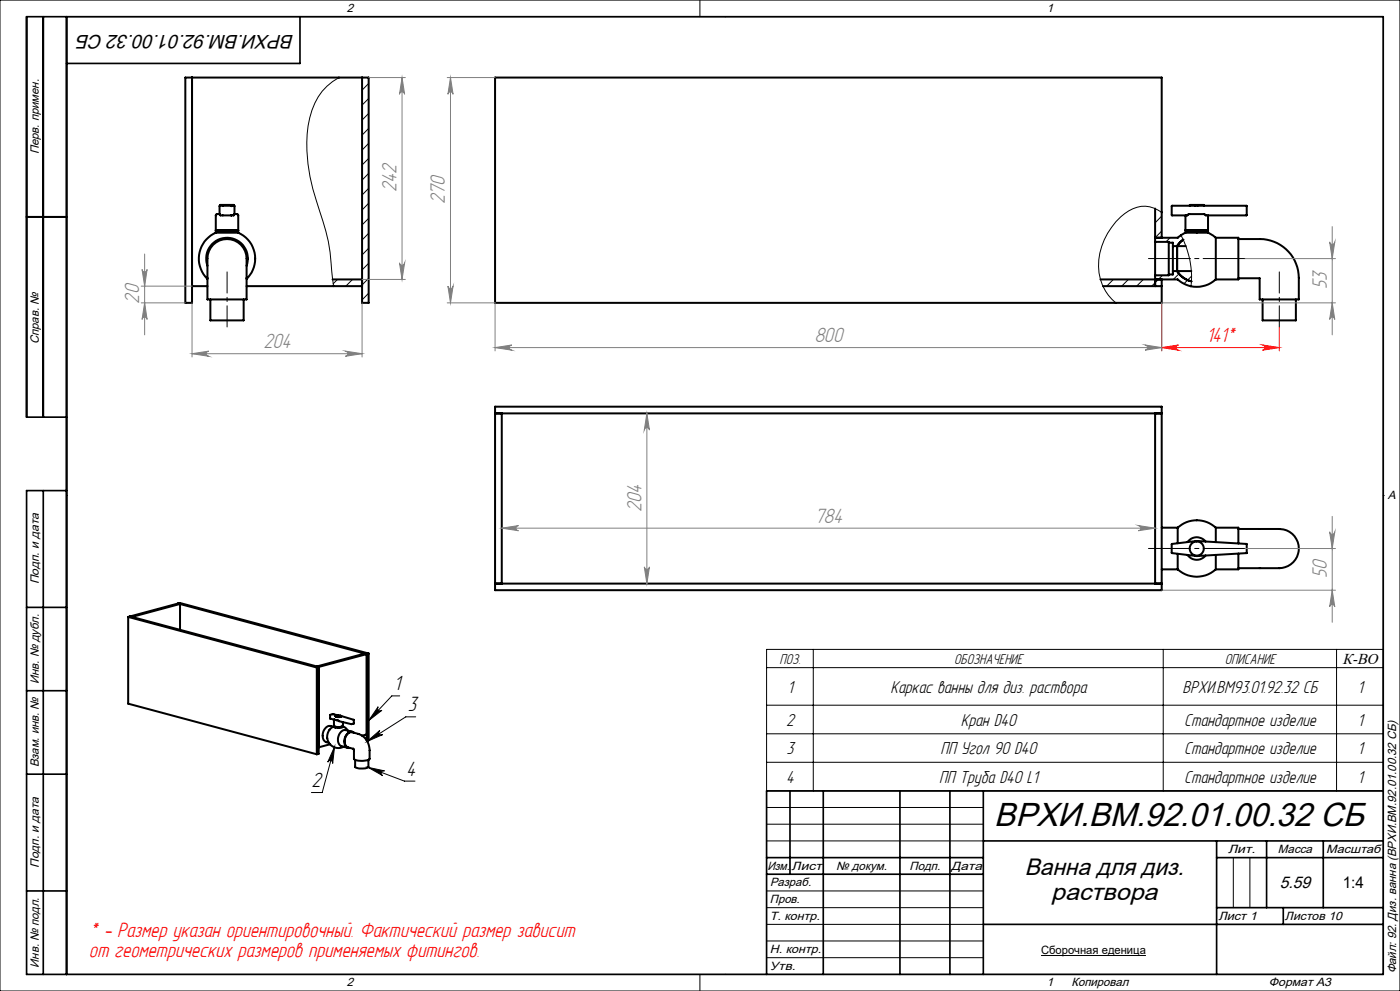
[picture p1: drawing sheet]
<svg xmlns="http://www.w3.org/2000/svg" width="420mm" height="297mm" viewBox="0 0 420 297" stroke-linecap="round" stroke-linejoin="round" font-family="sans-serif">
<g fill="none" stroke="#000" stroke-width=".6">
<path d="M57.6 23.2v67.6h-2v-67.6h55v67.6h-2v-67.6M8 65h12M62.2 79.7a6.2 6.2 0 0 1 5.9-8.4 6.2 6.2 0 0 1 5.9 8.4M64.7 69.7a8.5 8.5 0 0 0-2.5 13.9M64.7 69.7v-5.2l.3-.3h1l.1 .4h4l.1-.4h1.1l.2 5.5M64.7 69.7h6.8M64.7 69h6.8M66 61.7l-.1 2.5M66 61.7l.1-.3h4l.1 .3M66 61.7h4.2M69.4 61.7l.1 .1M69.5 64.4l-.1 .2"/>
<path d="M70.2 61.7l.1 2.5M71.5 69.7a8.5 8.5 0 0 1 2.5 13.9M346.5 72.5v10M346.5 72.5h4.1v.2M346.5 62.5v10M348.5 71.3v-48.1h-200v67.6h200v-7.1M350.6 72.7v9.6M350.6 72.7h1.3v1.1M351.5 61.7h22.5l-.1 2.9-12.2-.1a1.07 1.07 0 0 0-1.4-.3h-2.2a1.7 1.7 0 0 0-1.8 .2l-4.8 .1zM351.9 73.8v7.4M351.9 73.8h3.8M354.9 71.8l-.7 .7a2.42 2.42 0 0 0-1.1 2.8v3.9a3.4 3.4 0 0 0 1.9 4l2.4 1.1"/>
<path d="M355.6 69.7l-2.3 1.6h-6.8M355.6 69h6.8M355.6 69.7h6.8M355.6 64.6v5.1M356.9 61.7l.1-.3h4l.1 .3M362.4 69.7l2.3 1.6M362.4 64.6v5.1M364.7 71.3v12.4M364.7 71.3h6.8v12.4h-6.8M371.5 71.6h6.5a11.7 11.7 0 0 1 11.6 11.7v6.4h-11.7v-6.3h-6.4M57.6 85.8h4.6M62.2 83.2v-4a6.2 6.2 0 0 1 8.1-7.1 6.3 6.3 0 0 1 3.7 6.6v4.5"/>
<path d="M62.2 83.3v6.4h11.8v-6.4M63.1 89.7v6.3h10v-6.3M74 85.8h34.6M99.8 83.7h8.8M330.1 83.7h23.2a8.4 8.4 0 0 0 11.4 0M330.9 85.8h17.6M346.5 82.5v3.3M350.6 82.3v.2h-4.1M351.9 81.2v1.1h-1.3M351.9 81.2h5.5M378.8 89.7v6.3h10v-6.3M148.5 121.9h200v55h-200z"/>
<path d="M148.5 123.9h200M150.5 123.9v51M346.5 123.9v51M348.5 158.1h4.8M353.3 158.1a8.5 8.5 0 0 1 11.4 0M353.3 158.1v4.7M364.7 158.1v4.4M364.7 158.1h6.8v4.8M371.5 158.5h6.4M377.9 158.5h.1M378.1 158.5h4a6.2 6.2 0 0 1 7.3 7.4 6.6 6.6 0 0 1-7.3 4.4h-4M148.5 174.9h200"/>
<path d="M348.5 170.6h4.8M353.3 170.6a8.5 8.5 0 0 0 11.4 0M353.3 166v4.6M356.2 166.3a3.4 3.4 0 0 0 5.5 .2M359 162.1h.1M359 162.1l15 1v2.7l-15 .8M359 162.1l-7.5 1 .1 2.7 7.4 .8M359 166.6h.1M361.7 162.3a3.4 3.4 0 0 0-5.5 .2M364.7 166.3v4.3M371.5 165.9v4.7h-6.8M371.5 170.3h6.4"/>
<path d="M377.9 170.3h.1M38.5 184.9l56.5 15.2M38.5 184.9v26l56.5 15.2M39 184.7l-.5 .2M39 184.7l56.6 15.2M53.4 180.9l-14.4 3.8M53.4 180.9l.6 .1M53.4 180.9l56.6 15.1M53.4 180.9l.6-.2 56.6 15.2M54 181l-14.4 3.9-.6-.2M54 181v7.7M95.6 199.9v26l-.6 .2"/>
<path d="M95.6 199.9l-.6 .2M110 196l-.5-.1-14.5 3.8 .6 .2M110 196l-14.4 3.9M110 196v25.9M110.6 195.9v26l-.5 .1M110.6 195.9l-.6 .1M95 200.1v26M99.8 214l-.8 .3v1l1.2 .4M99.8 214h.1M99.8 214l1.7 .4M100 217.8l-.8-.2a2.67 2.67 0 0 0-2.4 3.4 1.68 1.68 0 0 0 1.1 1.4l.8 .2M100.2 217.7a3.4 3.4 0 0 0-1.7 4.5 3.4 3.4 0 0 0 4.6 1.6"/>
<path d="M100.2 217.5a2.5 2.5 0 0 0 2.7 0M100.2 215.7v2.1a2.72 2.72 0 0 0 2.7 0v-1.4M100.2 215.7l.7 .1M100.8 214.7h1.5M100.8 214.5a1.07 1.07 0 0 1 1.5 .3 1.21 1.21 0 0 1-1.6-.2h.1M100.9 215.8l4.5 1.2M100.9 215.8h.1M102.4 214.6l3.7 1.1 .1 1.1-.8 .2M102.9 217.7l.7 .4 .8 .9M105.4 217h.1M105.7 219.3l-1.9-.5a2.68 2.68 0 0 0-2.3 3.6l.2 .7 .7 .5 2 .6M106.2 219.6a1.87 1.87 0 0 0-2.8 1.6 1.95 1.95 0 0 0 1.6 3"/>
<path d="M107.5 220a5.2 5.2 0 0 1 3.4 4.9v2.5a4.6 4.6 0 0 1-4.7 0l-.2-3M107.5 220l-1.8-.5a2.52 2.52 0 0 0-2.2 1.8 2.52 2.52 0 0 0 1 2.7l1.5 .4M107.5 220h.1M99 223.1l-3.4 .9M106.5 227.7v2.1a4 4 0 0 0 4 0v-2.1M110 220.1l-1.4 .4"/>
<circle cx="359" cy="164.4" r="2.12"/>
</g>
<g fill="none" stroke="#000" stroke-width=".3">
<path d="M0 0h420v297h-420zM20 5h395v287h-395zM210 0v5M217.5 5h.1M101.7 23.2a17.2 17.2 0 0 0-8.8 12.1 46.2 46.2 0 0 0 2 24.7l1 3.4a55.7 55.7 0 0 1 3.6 17.9l.6 4.5M110.6 25l-2 2M110.6 29.5l-2 2M110.6 34l-2 2M110.6 38.5l-2 2M110.6 43l-2 2M110.6 47.5l-2 2M110.6 52l-2 2"/>
<path d="M110.6 56.4l-2 2.1M110.6 78.9l-2 2M110.6 60.9l-2 2M110.6 65.4l-2 2M110.6 69.9l-2 2M110.6 74.4l-2 2M346.5 71.3h.1M348.5 64.8l-2 2M348.5 69.2l-2 2.1M348.5 63.6a8.6 8.6 0 0 0-11.1 .4 19.5 19.5 0 0 0-7.3 19.7 14 14 0 0 0 4.6 7.1M351 71.3l-1.2 1.2M354.3 70.5a25.7 25.7 0 0 1 3 15.3"/>
<path d="M354.9 71.8h.1M354.9 71.8l-1.9 2M101.2 83.7l-1.3 1.4M105.8 83.7l-2 2.1M110.6 83.4l-2.4 2.4M110.6 87.9l-2 2M334 83.7l-2 2.1M338.5 83.7l-2 2.1M343 83.7l-2 2.1M348.8 82.5l-3.3 3.3M353.7 82.1l-1.7 1.6M357.5 82.8l-2.3 2.3"/>
<path d="M20 148.5h.1M415 148.5h.1M244 194.6v42.4M349 194.6v42.4M401 194.6v42.4M415 194.6h-185v42.4h185M113.5 211.8a.77 .77 0 0 0 0 1.1 .77 .77 0 0 0 1.1 0l-4 3.1zM119.9 208.6h-2.4l-6.9 7.4M124.7 214.8h-3l-11.6 7.4M230 200.1h185M230 211.3h185M230 219.9h185"/>
<path d="M100.4 223.8l-3.7 13.7h-3.3M100.4 223.8l-.6 5a.77 .77 0 0 0-.6-.9 .77 .77 0 0 0-.9 .5zM110.1 222.2l3.8-3.3a.76 .76 0 0 0-.1 1 .76 .76 0 0 0 1 .3zM110.4 230l10.9 4.1h3.2M110.4 230l5 1a.77 .77 0 0 0-1 .5 .77 .77 0 0 0 .4 1zM230 228.5h185M230 242h65M230 247h65M230 252h65M370 257v15M375 257v15M230 267h65"/>
<path d="M230 272h65M230 277h65M210 292v5M217.5 292h.1M230 282h65M230 287h65M312.3 286.4h31.5"/>
</g>
<path d="M348.5 90.8v14.4M383.8 98v7.2M348.5 104.2l5-.8a.78 .78 0 0 0-.7 .8 .78 .78 0 0 0 .7 .7zM348.5 104.2h35.3M378.8 103.4l5 .8-5 .7a.78 .78 0 0 0 .7-.7 .78 .78 0 0 0-.7-.8z" fill="none" stroke="#f00" stroke-width=".3"/>
<g fill="none" stroke="#808080" stroke-width=".3">
<path d="M110.6 23.2h11M120.6 23.2v60.5M120.6 23.2l.8 5.1a.78 .78 0 0 0-.8-.8 .78 .78 0 0 0-.8 .8zM134.2 23.2h14.3M135.1 23.2l.8 5.1a.78 .78 0 0 0-.8-.8 .78 .78 0 0 0-.7 .8zM135.1 23.2v67.6M43.4 76.1v24.3M119.8 78.8a.78 .78 0 0 0 .8 .7 .78 .78 0 0 0 .8-.7l-.8 4.9zM373.5 77.5h27.1M398.9 72.5a.78 .78 0 0 0 .8 .7 .78 .78 0 0 0 .7-.7l-.7 5zM399.7 67.9v32.5M42.4 90.8h13.2"/>
<path d="M42.4 85.8h15.2M42.6 80.7a.76 .76 0 0 0 .8 .8 .76 .76 0 0 0 .7-.8l-.7 5.1zM43.4 90.8l.7 4.9a.76 .76 0 0 0-.7-.7 .76 .76 0 0 0-.8 .7zM57.6 90.8v16.2M108.6 83.7h13M108.6 90.8v16.2M134.2 90.8h14.3v14.4M134.4 85.8a.78 .78 0 0 0 .7 .7 .78 .78 0 0 0 .8-.7l-.8 5zM399.7 90.8l.7 4.9a.78 .78 0 0 0-.7-.7 .78 .78 0 0 0-.8 .7zM400.6 90.8h-52.1v14.4M57.6 106l5-.8a.78 .78 0 0 0-.7 .8 .78 .78 0 0 0 .7 .8zM57.6 106h51"/>
<path d="M103.6 105.2l5 .8-5 .8a.78 .78 0 0 0 .7-.8 .78 .78 0 0 0-.7-.8zM148.5 104.2h200M148.5 104.2l5-.8a.78 .78 0 0 0-.7 .8 .78 .78 0 0 0 .7 .7zM343.5 103.4l5 .8-5 .7a.78 .78 0 0 0 .8-.7 .78 .78 0 0 0-.8-.8zM194.1 123.9l.7 5a.78 .78 0 0 0-.7-.8 .78 .78 0 0 0-.8 .8zM194.1 123.9v51M150.5 158.3l5-.8a.78 .78 0 0 0-.7 .8 .78 .78 0 0 0 .7 .8zM150.5 158.3h196M341.5 157.5l5 .8-5 .8a.78 .78 0 0 0 .7-.8 .78 .78 0 0 0-.7-.8zM398.9 159.4a.78 .78 0 0 0 .8 .7 .78 .78 0 0 0 .7-.7l-.7 5zM399.7 154.8v31.7M193.3 169.9a.78 .78 0 0 0 .8 .7 .78 .78 0 0 0 .7-.7l-.7 5z"/>
<path d="M348.5 176.9h52.1M373.5 164.4h27.1M399.7 176.9l.7 5a.78 .78 0 0 0-.7-.7 .78 .78 0 0 0-.8 .7z"/>
</g>
<path d="M373.5 77.5h-29M373.5 164.4h-29" fill="none" stroke="#000" stroke-width=".3" stroke-dasharray="15.2 1.3 1.3 1.3" stroke-dashoffset="2.6"/>
<path d="M68.1 98v-16.5M383.8 98v-16.5" fill="none" stroke="#000" stroke-width=".3" stroke-dasharray="15.2 1.3 1.3 1.3" stroke-dashoffset="8.9"/>
<g fill="none" stroke="#000" stroke-width=".5">
<path d="M13 5v120M20 5v287M90 5v14h-70M8 65h12M20 125h-12v-120h407v287h-407v-145h12M13 147v145M8 182h12M8 207h12M8 232h12M237 237v25M247 237v55M270 237v55"/>
<path d="M285 237v55M295 237v55M415 237h-185v55M230 257h65M295 252h120M365 252v40M365 257h50M380 252v20M397 252v20M8 267h12M230 262h65M295 277h120"/>
<path d="M365 272h50M385 272v5"/>
</g>
<path d="M113.5 211.8a.77 .77 0 0 0 0 1.1 .77 .77 0 0 0 1.1 0l-4 3.1zM100.4 223.8l-.6 5a.77 .77 0 0 0-.6-.9 .77 .77 0 0 0-.9 .5zM110.1 222.2l3.8-3.3a.76 .76 0 0 0-.1 1 .76 .76 0 0 0 1 .3zM110.4 230l5 1a.77 .77 0 0 0-1 .5 .77 .77 0 0 0 .4 1z" fill="#000"/>
<path d="M348.5 104.2l5-.8a.78 .78 0 0 0-.7 .8 .78 .78 0 0 0 .7 .7zM378.8 103.4l5 .8-5 .7a.78 .78 0 0 0 .7-.7 .78 .78 0 0 0-.7-.8z" fill="#f00"/>
<g fill="#808080">
<path d="M148.5 104.2l5-.8a.78 .78 0 0 0-.7 .8 .78 .78 0 0 0 .7 .7zM343.5 103.4l5 .8-5 .7a.78 .78 0 0 0 .8-.7 .78 .78 0 0 0-.8-.8z"/>
<path d="M150.5 158.3l5-.8a.78 .78 0 0 0-.7 .8 .78 .78 0 0 0 .7 .8zM341.5 157.5l5 .8-5 .8a.78 .78 0 0 0 .7-.8 .78 .78 0 0 0-.7-.8z"/>
<path d="M57.6 106l5-.8a.78 .78 0 0 0-.7 .8 .78 .78 0 0 0 .7 .8zM103.6 105.2l5 .8-5 .8a.78 .78 0 0 0 .7-.8 .78 .78 0 0 0-.7-.8z"/>
<path d="M399.7 90.8l.7 4.9a.78 .78 0 0 0-.7-.7 .78 .78 0 0 0-.8 .7zM398.9 72.5a.78 .78 0 0 0 .8 .7 .78 .78 0 0 0 .7-.7l-.7 5zM399.7 176.9l.7 5a.78 .78 0 0 0-.7-.7 .78 .78 0 0 0-.8 .7zM398.9 159.4a.78 .78 0 0 0 .8 .7 .78 .78 0 0 0 .7-.7l-.7 5zM43.4 90.8l.7 4.9a.76 .76 0 0 0-.7-.7 .76 .76 0 0 0-.8 .7zM42.6 80.7a.76 .76 0 0 0 .8 .8 .76 .76 0 0 0 .7-.8l-.7 5.1z"/>
<path d="M119.8 78.8a.78 .78 0 0 0 .8 .7 .78 .78 0 0 0 .8-.7l-.8 4.9zM120.6 23.2l.8 5.1a.78 .78 0 0 0-.8-.8 .78 .78 0 0 0-.8 .8z"/>
<path d="M135.1 23.2l.8 5.1a.78 .78 0 0 0-.8-.8 .78 .78 0 0 0-.7 .8zM134.4 85.8a.78 .78 0 0 0 .7 .7 .78 .78 0 0 0 .8-.7l-.8 5zM194.1 123.9l.7 5a.78 .78 0 0 0-.7-.8 .78 .78 0 0 0-.8 .8zM193.3 169.9a.78 .78 0 0 0 .8 .7 .78 .78 0 0 0 .7-.7l-.7 5z"/>
</g>
<text font-size="10" x="298.3" y="247.6">ВРХИ.ВМ.92.01.00.32 СБ</text>
<g font-size="7.1">
<text x="307.4" y="262.3">Ванна для диз.</text>
<text x="315.4" y="269.8">раствора</text>
</g>
<g font-size="6.9" fill="#808080">
<text x="119" y="57.6" transform="rotate(-90 119 57.6)">242</text>
<text x="133.5" y="61.1" transform="rotate(-90 133.5 61.1)">270</text>
<text x="398" y="86.5" transform="rotate(-90 398 86.5)">53</text>
<text x="41.7" y="91" transform="rotate(-90 41.7 91)">20</text>
<text x="79" y="104.3">204</text>
<text x="244.5" y="102.5">800</text>
<text x="192.4" y="153.5" transform="rotate(-90 192.4 153.5)">204</text>
<text x="244.5" y="156.6">784</text>
<text x="398" y="173.2" transform="rotate(-90 398 173.2)">50</text>
</g>
<g font-size="6.9" fill="#f00">
<text x="361.9" y="102.5">141*</text>
<text x="26.7" y="280.7">* - Размер указан ориентировочный. Фактический размер зависит</text>
<text x="26.7" y="286.9">от геометрических размеров применяемых фитингов.</text>
</g>
<g font-size="6.9">
<text x="118.1" y="206.9">1</text>
<text x="122.3" y="213.1">3</text>
<text x="121.8" y="232.4">4</text>
<text x="93.5" y="235.8">2</text>
</g>
<g font-size="5.8">
<text x="88.3" y="10.4" transform="rotate(-180 88.3 10.4)">ВРХИ.ВМ.92.01.00.32 СБ</text>
<text x="236.2" y="207.6">1</text>
<text x="267.1" y="207.6">Каркас ванны для диз. раствора</text>
<text x="354.8" y="207.6">ВРХИ.ВМ93.01.92.32 СБ</text>
<text x="407.2" y="207.6">1</text>
<text x="235.9" y="217.5">2</text>
<text x="288.2" y="217.5">Кран D40</text>
<text x="355.3" y="217.5">Стандартное изделие</text>
<text x="407.2" y="217.5">1</text>
<text x="236" y="226">3</text>
<text x="282.1" y="226">ПП Угол 90 D40</text>
<text x="355.3" y="226">Стандартное изделие</text>
<text x="407.2" y="226">1</text>
<text x="235.9" y="234.6">4</text>
<text x="281.8" y="234.6">ПП Труба D40 L1</text>
<text x="355.3" y="234.6">Стандартное изделие</text>
<text x="407.2" y="234.6">1</text>
</g>
<text font-size="5" x="383.9" y="266">5.59</text>
<g font-size="4.8">
<text x="367.5" y="199.1">ОПИСАНИЕ</text>
<text x="402.8" y="266">1:4</text>
</g>
<g font-size="4.7">
<text x="233.9" y="199.1">ПОЗ.</text>
<text x="286.3" y="199.1">ОБОЗНАЧЕНИЕ</text>
<text x="402.8" y="199">К-ВО</text>
</g>
<g font-size="3.6">
<text x="104" y="3.6">2</text>
<text x="314" y="3.6">1</text>
<text x="11.6" y="46.3" transform="rotate(-90 11.6 46.3)">Перв. примен.</text>
<text x="11.6" y="103.2" transform="rotate(-90 11.6 103.2)">Справ. №</text>
<text x="416.4" y="149.6">A</text>
<text x="11.6" y="175.1" transform="rotate(-90 11.6 175.1)">Подп. и дата</text>
<text x="11.6" y="205" transform="rotate(-90 11.6 205)">Инв. № дубл.</text>
<text x="11.6" y="230" transform="rotate(-90 11.6 230)">Взам. инв. №</text>
<text x="368.4" y="255.6">Лит.</text>
<text x="383.4" y="255.6">Масса</text>
<text x="397.8" y="255.6">Масштаб</text>
<text x="11.6" y="260.1" transform="rotate(-90 11.6 260.1)">Подп. и дата</text>
<text x="230.2" y="260.6">Изм.</text>
<text x="237.5" y="260.6">Лист</text>
<text x="250.9" y="260.6">№ докум.</text>
<text x="272.9" y="260.6">Подп.</text>
<text x="285.4" y="260.6">Дата</text>
<text x="231" y="265.6">Разраб.</text>
<text x="231" y="275.6">Т. контр.</text>
<text x="231" y="270.6">Пров.</text>
<text x="365.5" y="275.6">Лист 1</text>
<text x="385.5" y="275.6">Листов 10</text>
<text x="231" y="285.6">Н. контр.</text>
<text x="11.6" y="290" transform="rotate(-90 11.6 290)">Инв. № подл.</text>
<text x="231" y="290.6">Утв.</text>
<text x="418.9" y="291.8" transform="rotate(-90 418.9 291.8)">Файл: 92. Диз. ванна (ВРХИ.ВМ.92.01.00.32 СБ)</text>
<text x="104" y="295.6">2</text>
<text x="314" y="295.6">1</text>
<text x="321.5" y="295.6">Копировал</text>
<text x="380.7" y="295.6">Формат А3</text>
</g>
<text font-size="3.4" x="312.3" y="286">Сборочная еденица</text>
</svg>
